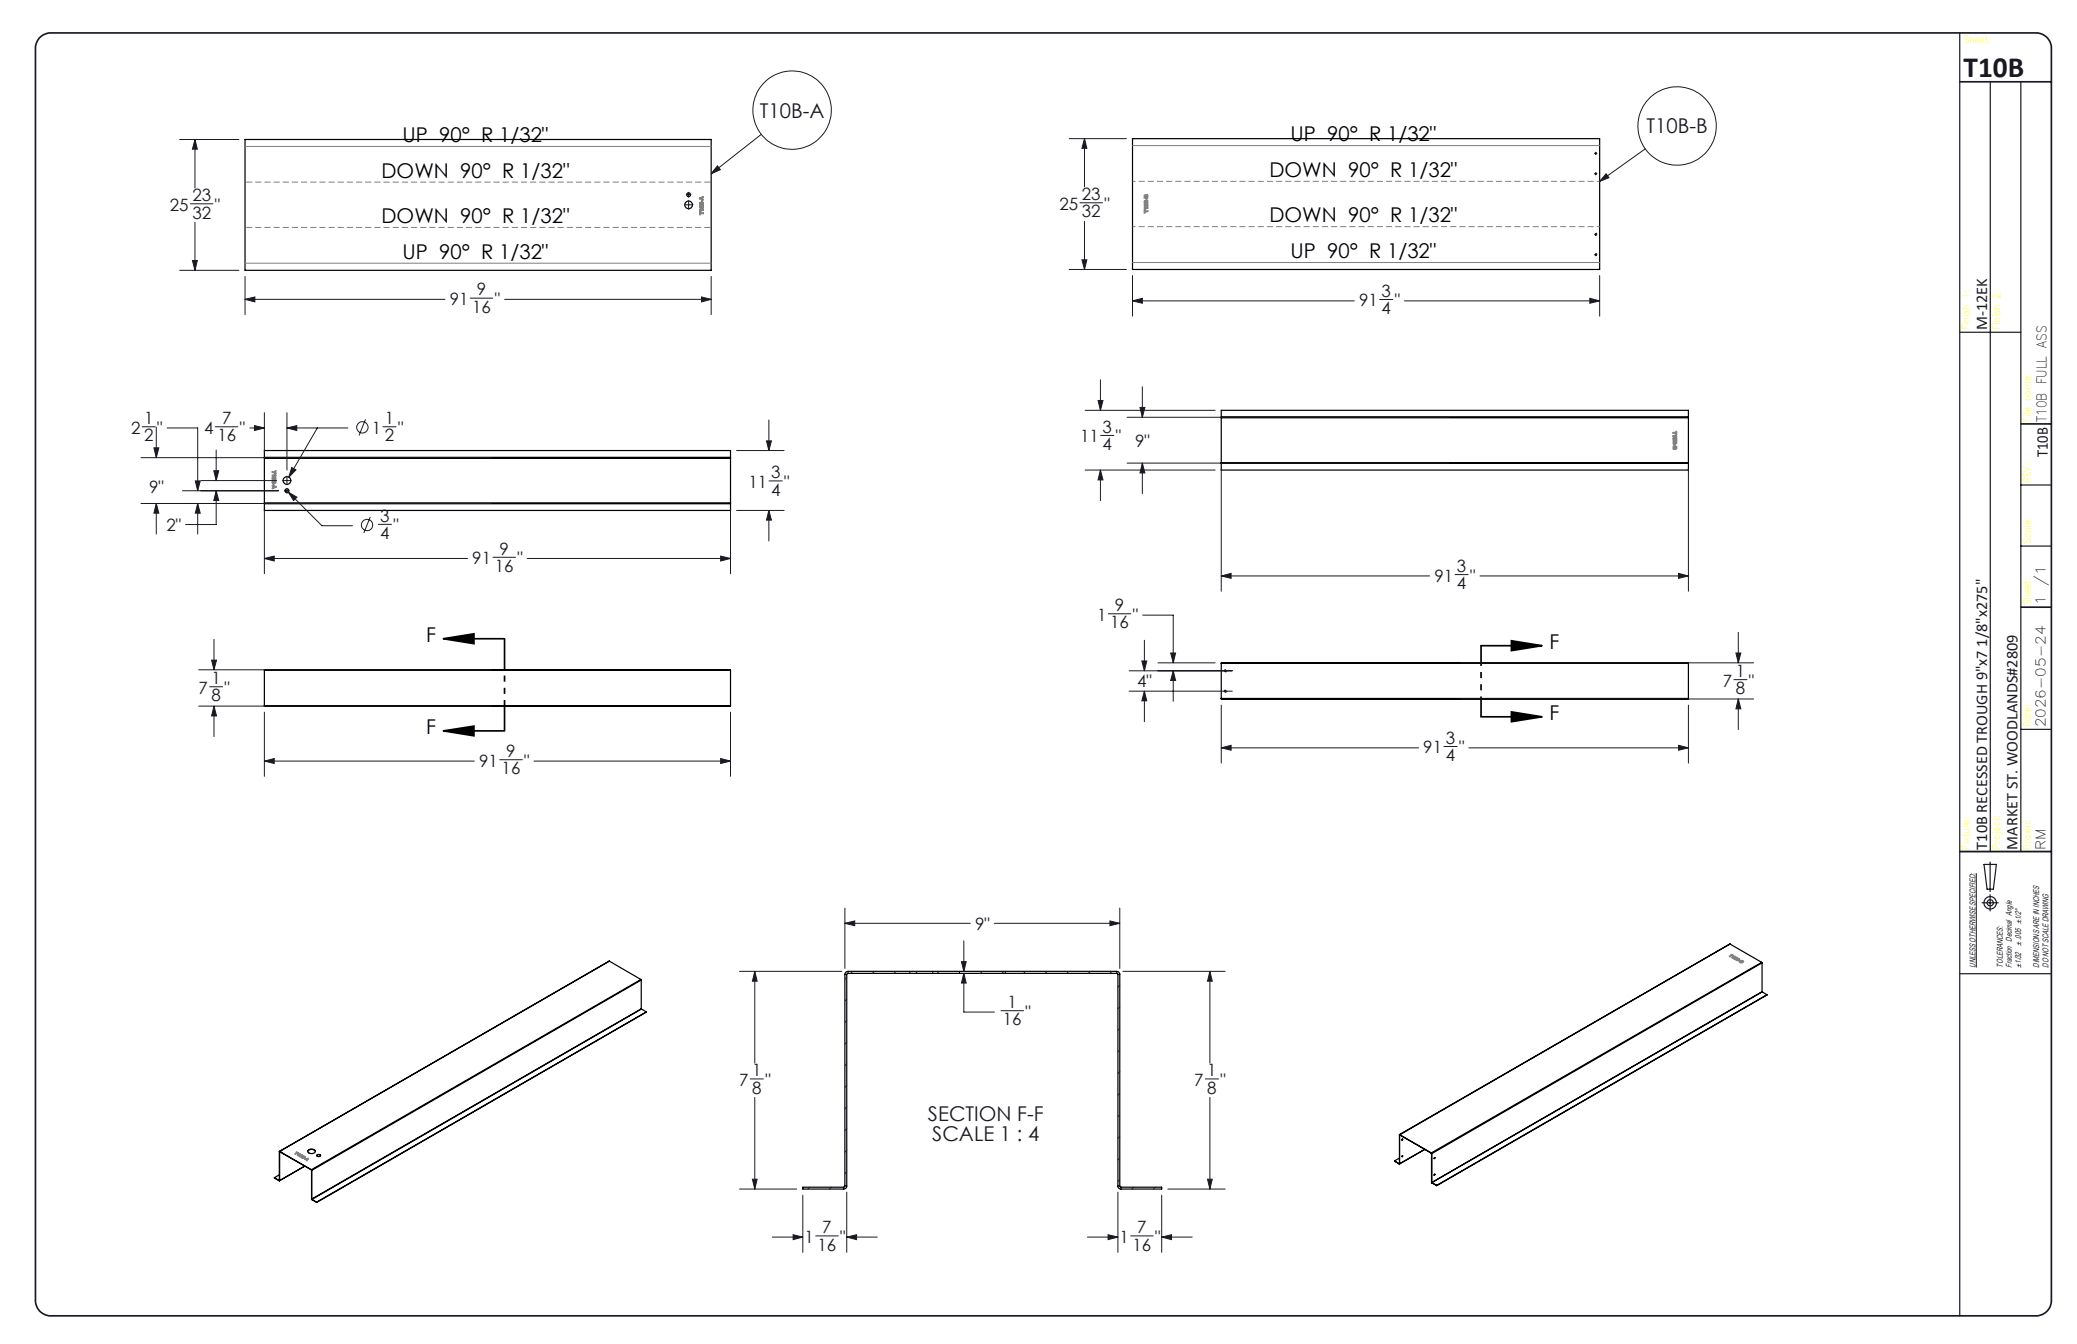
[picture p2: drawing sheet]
<svg xmlns="http://www.w3.org/2000/svg" width="432mm" height="279mm" viewBox="0 0 432 279" stroke-linecap="round" stroke-linejoin="round" font-family="sans-serif">
<g fill="none" stroke="#191924" stroke-width=".21">
<path d="M37.4 29h12.3M40.5 29l.5 2h-1zM40.5 29v10.1M143.2 40v.3M149.2 34.5l.6 .8-2 .8zM158.3 27.9l-10.5 8.2M222.3 28.8h11.9M225.5 28.8l.5 2h-1.1zM225.5 28.8v10M331.5 31.9h.1M331.5 36.1h.1M331.6 31.9h.3"/>
<path d="M331.6 36.1h.3M331.8 31.6v.1M331.8 31.8v.2M331.8 32.1h.1M331.8 35.9h.1M331.8 36v.2M331.8 36.3v.1M332 31.9h.1M332 36.1h.1M333.9 36.1l.6 .8-1.9 .8zM342.1 30.9l-9.5 6.8M37.4 56.2h12.3"/>
<path d="M39.6 42.4h4.7M40 54.2h1l-.5 2zM40.5 46.2v10M50.9 57.5v7.9M142.3 42.6h.6M142.7 40.5h.2M143.1 40.5h.2M143.1 42.6h.2M143.2 40.4v.2M143.2 40.7v.3M143.2 41.7v.7M143.2 42.5v.2"/>
<path d="M143.2 42.8v.7M143.4 40.5h.3M143.4 42.6h.7M147.8 57.5v7.9M222.3 56h11.9M224.5 42.2h4.7M224.9 54h1.1l-.5 2zM225.5 46v10M235.4 57.3v8.4M331.5 53h.1M331.5 48.7h.1M331.6 53h.3"/>
<path d="M331.6 48.7h.3M331.8 52.7h.1M331.8 48.5h.1M331.8 48.6v.2M331.8 48.9v.1M331.8 52.8v.3M331.8 53.2h.1M332 53h.1M332 48.7h.1M332.6 57.3v8.4M50.9 62.2l2.1-.5v1.1zM50.9 62.2h41.6"/>
<path d="M97.8 62h4.6M104.9 62.2h42.9M145.8 61.7l2 .5-2 .6zM228.8 79v6.3M235.4 62.5l2.1-.5v1zM235.4 62.5h46.2M286.8 62.3h2.8M292 62.5h40.6M330.5 62l2.1 .5-2.1 .5zM29.3 95.1h72.8M29.6 88.7h2.7M32 93.1h1l-.5 2z"/>
<path d="M32.5 88.8v6.3M34.7 89h6.4v13M40.6 100h1l-.5 2zM41.8 99.9h15.7M44.4 97.9h1.1l-.6 2zM44.8 88.7h4.7M44.9 93.6v6.3M51.9 89h3.1M52.9 88.5l2.1 .5-2.1 .5zM55 85.8v8.1M58.8 99.9h.6M59.5 99.9h.3"/>
<path d="M59.7 89l2-.5v1zM59.7 89h12.6M59.7 85.8v11.9M59.7 99v.7M59.7 99.8v.2M59.9 99.9h.7M60.6 97.2l.9 .5-1.5 1.5zM66 89l-6 10.2M76 87.2l-1.4 3.3M79.6 88.7h2.7M153.1 93.7h9.9M159.3 91.7h1.1l-.6 2z"/>
<path d="M159.8 87.3v6.4M159.9 100h2.7M225.6 97.7h27M225.6 85.3h27M228.3 83.3h1l-.5 2zM228.8 97.7l.5 2.1h-1zM228.8 97.7v6.4M228.8 90.5h2.8M234.3 86.7h66.9M234.3 96.3h66.9M237 84.7h1l-.5 2zM237.5 96.3l.5 2h-1z"/>
<path d="M237.5 80.4v6.3M237.5 96.3v6.3M253.9 97.5v25.4M351 97.5v25.4M29.3 104.7h72.8M32.5 104.7l.5 2h-1zM32.5 104.7v6.3M37.9 102h20M41.1 104.7l.5 2h-1zM41.1 104.7v6.3M44.9 102l.6 2h-1.1zM44.9 102v7h-6.3"/>
<path d="M55 116.1l2-.5v1zM55 105.9v13.4M55 116.1h42.2M59.2 102h.2M59.5 102h.3M59.7 100.1v.7M59.7 101.5v.3M59.7 101.9v.2M59.7 102.2v.3M59.9 102h.2M59.9 102.3l1.8 1.1-.7 .7zM59.9 102.3l7 7h6.4"/>
<path d="M77 107.5l-1.4 3.3M78.6 109h2.8M102.5 115.9h4.7M109.6 116.1h42.3M149.8 115.6l2.1 .5-2.1 .5zM151.9 105.9v13.4M153.1 106.1h9.9M159.8 106.1l.6 2h-1.1zM159.8 106.1v6.4M253.9 119.7l2-.5v1zM253.9 119.7h43.3M302.5 119.5h2.7"/>
<path d="M307.7 119.7h43.3M349 119.2l2 .5-2 .5zM41.3 139.2h60.8M44 137.2h1l-.5 2zM44.5 132.9v6.3M230.4 127.6h4.7M234.7 139.5h21.5M237.4 137.4h1l-.5 2.1zM237.6 127.9h6.3v9.9M237.9 133.1v6.4M240.7 137.8h11.9M243.4 135.7h1l-.5 2.1z"/>
<path d="M243.9 139.5l.5 2h-1zM243.9 139.5v6.3M254.7 139.7h.1M254.7 139.2h.1M254.7 139.3v.3M254.9 139.5h.1M303.7 137.8h60.9M360.9 135.7h1l-.5 2.1zM361.4 131.4v6.4M41.3 146.8h60.8M43.6 142.8h2.7M44.5 146.8l.5 2h-1z"/>
<path d="M44.5 146.8v6.3M55 158.2l2-.5v1zM55 148.1v13.3M55 158.2h43.6M103.9 157.9h4.7M111 158.2h40.9M149.8 157.7l2.1 .5-2.1 .5zM151.9 148.1v13.3M234.7 143.7h21.5M237.9 143.7l.5 2h-1zM237.9 143.7v6.3M253.9 155.5l2-.6v1.1z"/>
<path d="M253.9 146.6v12M253.9 155.5h41M254.7 143.9h.1M254.7 143.4v.1M254.7 143.6v.2M254.9 143.7h.1M300.2 155.2h2.7M303.7 145.3h60.9M305.4 155.5h45.6M349 154.9l2 .6-2 .5zM351 146.6v12M360.5 141.3h2.7"/>
<path d="M361.4 145.3l.5 2.1h-1zM361.4 145.3v6.4M175.6 191.9l2.1-.4v.9zM175.6 188.8v12.5M175.6 191.9h26.1M199.9 199.9h1l-.5 2zM200.4 195.6v6.3M206.7 191.9h26.1M230.8 191.5l2 .4-2 .5zM232.8 188.8v12.5M410.9 181.5v19.6M153.7 201.9h21.3"/>
<path d="M156.9 201.9l.5 2.1h-1zM156.9 201.9v19.1M176 203.2l-.4 .4M176 207.7l-.4 .4M176 212.2l-.4 .3M176 216.6l-.4 .5M177.3 201.9l-.4 .5M181.8 201.9l-.4 .5M186.3 201.9l-.4 .5M190.7 201.9l-.3 .5M195.2 201.9l-.4 .5M200.4 202.4l.5 2h-1z"/>
<path d="M200.4 202.4v8h6.3M204.2 201.9l-.4 .5M208.1 210.1h4.7M208.7 201.9l-.4 .5M213.2 201.9l-.4 .5M217.7 201.9l-.4 .5M222.2 201.9l-.4 .5M226.7 201.9l-.4 .5M231.2 201.9l-.4 .5M232.8 204.8l-.4 .4M232.8 209.3l-.4 .4M232.8 213.8l-.4 .4"/>
<path d="M232.8 218.3l-.4 .4M233.4 201.9h21.3M251.5 201.9l.5 2.1h-1zM251.5 201.9v19.1M156 224.3h2.7M156.9 228.1v19.1M176 221.2l-.4 .3M176 225.6l-.4 .4M176 230.1l-.4 .4M176 234.6l-.4 .4M176 239.1l-.4 .4M232.8 222.7l-.4 .5"/>
<path d="M232.8 227.3l-.4 .3M232.8 231.7l-.4 .4M232.8 236.2l-.4 .4M250.6 224.3h2.7M251.5 228.1v19.1M153.7 247.2h11.9M156.4 245.1h1l-.5 2.1zM160.5 257.2h6.4M164.9 256.7l2 .5-2 .5zM166.9 248.5v11.8M168.3 246.8l-.3 .4M169.6 256.9h4.7"/>
<path d="M172.9 246.8l-.5 .4M176 257.2l2.1-.5v1zM176 243.6l-.4 .4M176 247.8v12.5M176 257.2h6.4M226.1 257.2h6.3M230.4 256.7l2 .5-2 .5zM232.4 247.8v12.5M232.8 240.7l-.4 .4M232.8 245.2l-.4 .4M235.1 256.9h4.6M235.7 246.8l-.4 .4"/>
<path d="M240.2 246.8l-.4 .4M241.5 257.2l2.1-.5v1zM241.5 257.2h6.4M241.5 248.5v11.8M242.8 247.2h11.9M251 245.1h1l-.5 2.1z"/>
<circle cx="164.7" cy="22.9" r="8.1"/>
<circle cx="348.7" cy="26.2" r="8.1"/>
<circle cx="75.3" cy="88.8" r="1.18"/>
<circle cx="76.3" cy="109.1" r="1.19"/>
</g>
<g fill="none" stroke="#191924" stroke-width=".25">
<path d="M407.4 6.8v266.7M413.8 17v160M420.1 17v160M407.4 69.1h12.7M420.1 113.5h6.4M420.1 100.8h6.4M420.1 151.6h6.4M407.4 177h19.1M412.5 179.7h2.5l-.6 5.2h-1.3zM413.7 179.2v6.1M412.1 187.7h3.3M413.7 186v3.4"/>
<path d="M407.4 202.4h19.1"/>
<circle cx="413.7" cy="187.7" r=".66"/>
<circle cx="413.8" cy="187.7" r="1.29"/>
</g>
<path d="M8.2 7.9a3.3 3.3 0 0 1 2.3-1.1h412.8a3.2 3.2 0 0 1 3.2 3.2v260.4a3.2 3.2 0 0 1-3.2 3.1h-412.8a3.2 3.2 0 0 1-3.1-3.1v-260.4a3.2 3.2 0 0 1 .8-2.1zM407.4 17h19.1M420.1 88.1h6.4M420.1 126.2h6.4M407.4 177h19.1" fill="none" stroke="#191924" stroke-width=".35"/>
<g fill="none" stroke="#000" stroke-width=".25">
<path d="M50.9 29h96.9v27.2h-96.9zM235.4 28.8h97.2v27.2h-97.2zM55 95.1v.1M55 95.1h.1M55 95.1v-1.4h96.9v1.4M55 95.2v9.4M55 95.2h96.9M55 95.1h96.9M151.9 95.1v.1M151.9 95.1h.1M151.9 95.2v9.4M253.9 86.7v.2"/>
<path d="M253.9 96.2v.1M253.9 86.7h.1M253.9 96.3h.1M253.9 86.7v-1.4h97.1v1.4M253.9 96.3v1.4h97.1v-1.4M253.9 86.9v9.3M253.9 86.9h97.1M253.9 86.7h97.1M253.9 96.2h97.1M253.9 96.3h97.1M351 86.7v.2M351 96.2v.1"/>
<path d="M351 86.7h.1M351 96.3h.1M351 86.9v9.3M55 104.6v.1M55 104.7h.1M55 104.7v1.4h96.9v-1.4M55 104.6h96.9M55 104.7h96.9M151.9 104.6v.1M151.9 104.7h.1M55 139.3v-.1h96.9v.1M55 139.3v7.5h96.9v-7.5"/>
<path d="M55 139.3h96.9M253.9 137.9v-.1h97.1v.1M253.9 137.9v7.3M253.9 137.9h97.1M351 137.9v7.3M55 146.7h96.9zM253.9 145.2v.1M253.9 145.3h97.1M253.9 145.2h97.1M351 145.2v.1M126.6 199.8h.1M126.7 199.8l-68.6 39.6"/>
<path d="M126.7 199.8l6.5 3.8M359.7 196.3l-68.8 39.6M359.7 196.3l-68.7 39.6M359.7 196.3l6.6 3.8M133.2 203.6l.1 .1M133.2 203.6l-68.5 39.6M133.3 209.7v.1M133.3 203.7l-68.5 39.6M133.3 203.7v6M133.3 209.7l-68.5 39.6M133.3 209.8l-68.5 39.5M133.3 209.8l1.1 .6"/>
<path d="M134.4 210.4l-68.6 39.5M134.4 210.4l-68.6 39.6M175.8 202.1l.5-.2h55.9a.66 .66 0 0 1 .6 .7v44l.2 .2h8.5v.4h-8.5a.6 .6 0 0 1-.6-.6v-44.1l-.2-.1h-56.1l-.1 .1v44.1a.6 .6 0 0 1-.6 .6h-8.5v-.4h8.5l.2-.2v-44.1zM366.3 200.1v.1M366.3 200.1l-68.7 39.6M366.3 206.2h.1M366.3 200.2l-68.6 39.6M366.3 200.2v6M366.3 206.2l-68.6 39.6M366.4 206.2l-68.7 39.7M366.4 206.2l.9 .6M367.3 206.8l-68.6 39.6"/>
<path d="M367.3 206.8l-68.6 39.7M58.1 239.4h.1M58.1 239.4l-.1 6.1M58.1 239.4l6.6 3.8M58.1 239.4v6M64 239.4a.92 .92 0 0 1 1.5 0M64 239.1a.93 .93 0 0 1 1.5 .3 .88 .88 0 0 1-1.5-.1zM290.9 235.9l.1 .1M290.9 235.9l.1 6M291 235.9h-.1M291 235.9v.1M291 235.9l6.6 3.8"/>
<path d="M291 235.9h.1M291.5 236.8h.1l-.1 .2zM291.6 236.8l-.1 .2M296.2 238.9l-5.2 3M296.2 238.9l-5.3 3.1M297.6 239.7v.1M297.6 239.7l.1 .1M297.6 239.7h.1M297.6 239.8h.1M297.6 239.8v6M297.7 239.8v6.1M57 244.8l1 .6"/>
<path d="M57 244.8l1 .7M58 245.4h.1M58.1 245.4h.1M58.1 244.2l-1.1 .6M58.1 245.4l-.1 .1M63.3 242.4l-5.2 3M63.4 242.4l-5.3 3.1M64.7 243.2l.1 .1M64.7 243.2h.1M64.8 249.2v.2M64.8 243.3v5.9M64.8 243.3h.1"/>
<path d="M64.8 249.2v.1M64.8 249.3h.1M64.8 243.3v6M64.8 249.3l1 .6M64.8 249.4l1 .6M64.8 249.3v.1M65.8 249.9v.1M65.9 240.2a.46 .46 0 0 1 .7 0M65.9 240.1a.33 .33 0 0 1 .5-.1 .33 .33 0 0 1 .1 .4h-.5l-.1-.1zM289.9 241.3l1 .6M289.9 241.3l1 .7M290.9 241.9v.1"/>
<path d="M290.9 241.9h.1M290.9 240.8l-1 .5M291 241.9l-.1 .1M291.5 240.3h.1l-.1 .2zM291.5 240.4v.1M291.6 240.2l-.1 .2M297.6 245.8l.1 .1M297.6 245.8h.1M297.7 245.8v.1M297.7 245.9l1 .5M297.7 245.9l1 .6M298.1 244.2l.2-.1-.1 .2z"/>
<path d="M298.1 240.7l.2-.1-.1 .3zM298.3 240.6l-.2 .2M298.3 244.1l-.2 .2M298.7 246.4v.1"/>
<circle cx="331.8" cy="36.1" r=".12"/>
<circle cx="331.8" cy="31.9" r=".12"/>
<circle cx="143.2" cy="40.5" r=".39"/>
<circle cx="143.2" cy="42.6" r=".8"/>
<circle cx="331.8" cy="53" r=".13"/>
<circle cx="331.8" cy="48.7" r=".13"/>
<circle cx="59.7" cy="99.9" r=".79"/>
<circle cx="59.7" cy="102" r=".39"/>
<circle cx="254.7" cy="139.4" r=".13"/>
<circle cx="254.7" cy="143.7" r=".13"/>
</g>
<path d="M175.7 202.6h.4M176.3 202.3v-.4M189.2 201.9v.4M193.9 202.3v-.4M199.5 201.9v.4M209 202.3v-.4M232.2 201.9v.4M232.4 202.6h.4M175.4 246.8v.4M175.7 246.5h.4M232.8 246.5h-.4M233.1 246.8v.4" fill="none" stroke="#000" stroke-width=".21" stroke-dasharray="1.3 .6" stroke-linecap="butt"/>
<path d="M92.2 132.8l6.3-1v2zM92.2 132.8h12.7M307.9 134.2h12.7M314.2 133.2l6.4 1-6.4 1.1zM92.2 151.9l6.3-.9v2zM92.2 151.9h12.7M307.9 149h12.7M314.2 148l6.4 1-6.4 1z" fill="none" stroke="#000" stroke-width=".35"/>
<g fill="none" stroke="#808080" stroke-width=".25">
<path d="M145.5 41.2l.7-.3-.2 .5 .2 .2-.6-.2zM145.5 44l.1 .2h.6v.2h-.6l-.1 .3zM145.5 43.6l.7-.1v.2h-.5l.1 .2h-.1zM145.5 42.2l.6-.1 .1 .5-.7 .1zM145.5 42.9l.3-.1a.31 .31 0 0 1 .4 .4 .31 .31 0 0 1-.5 .1l-.2-.1zM145.6 43h.1a.17 .17 0 0 1 .3-.1 .17 .17 0 0 1 0 .2h-.4zM145.6 42.3h.2v.2h-.2zM145.6 41.2h.3v.1zM145.9 41.7h.1l-.1 .3zM145.9 42.2l.2 .1v.2h-.2zM237.9 43.6h.1v.3l.7 .1h-.7l-.1 .3zM237.9 43.2l.8 .1h-.6v.3z"/>
<path d="M237.9 42.5l.5-.1a.31 .31 0 0 1 .1 .5 .31 .31 0 0 1-.4 0l-.2-.1zM237.9 41.7l.3 .1 .3-.1 .1 .6h-.7zM237.9 40.6l.3 .1 .3-.2 .1 .6-.7 .1zM238 42.6h.4a.22 .22 0 0 1-.1 .2 .22 .22 0 0 1-.2 0zM238.1 41.8l.1 .3h-.2zM238.1 40.7l.1 .3h-.2zM238.3 41.8h.2v.3h-.2zM238.3 41.2l.1 .4zM238.3 40.7l.2 .3h-.2zM56.6 98.1h.6l.1-.3 .1 .6-.1 .1-.1-.3h-.5zM56.6 98.8h.5l-.1-.2h.1l.3 .3-.7 .1zM56.6 99.9l.7-.1v.5l-.6 .1z"/>
<path d="M56.7 99.2l.6 .1a.34 .34 0 0 1-.4 .4 .34 .34 0 0 1-.2-.5zM56.7 100h.2v.3l-.2-.1zM56.8 99.3h.3a.22 .22 0 0 1-.1 .3 .22 .22 0 0 1-.2-.1zM57 100h.2l-.1 .3zM347.8 90l.6-.1 .1-.2 .1 .6h-.2v-.2zM347.8 91.1l.6-.1 .2 .4-.6 .1zM347.8 92.8h.8v.4l-.2 .2-.2-.1a.21 .21 0 0 1-.3 .1 .21 .21 0 0 1-.1-.3zM347.9 90.6h.4l.1-.2 .2 .3-.7 .1zM347.9 91.7h.6v.5l-.6 .1zM347.9 91.2h.2a.16 .16 0 0 1 .2-.1 .16 .16 0 0 1 0 .3zM348 91.8h.2l-.1 .3h-.1zM348 92.9h.2l-.1 .3z"/>
<path d="M348.1 92.4h.1v.3zM348.3 91.8h.1v.3zM348.3 92.9h.1v.3zM56.6 100.9l.7 .2 .1 .2-.7 .3 .1-.5zM56.8 100.5l.1 .4zM56.9 101.1l.3 .1-.3 .1zM359.9 198.4l.5 .3-.3-.1-.5 .2 .4-.3zM360.3 198.8l.4 .1-.5 .2 .2-.2zM360.5 199.2l.3-.2a.22 .22 0 0 1 .3 0 .22 .22 0 0 1 0 .3 .22 .22 0 0 1-.3 .1h-.3zM360.6 199.2l.4-.1-.3 .2zM360.9 199.5l.4-.3 .4 .2-.3 .3zM361 199.5l.2-.1 .1 .2z"/>
<path d="M361.2 199.4l.3 .1zM361.5 199.7l.2 .1zM361.6 199.9l.5-.2 .4 .2-.4 .3zM361.8 200l.1-.1 .2 .1zM362.1 199.8l.2 .1zM61.6 239.5l.5 .2h-.3l-.4 .2 .3-.3zM62 239.9h.4l-.5 .3 .3-.3zM62.2 240.2l.3-.1a.2 .2 0 0 1 .3 0 .2 .2 0 0 1-.1 .3h-.5zM62.3 240.3l.4-.1-.3 .2zM62.6 240.5l.4-.2 .4 .2-.3 .3zM62.8 240.6l.1-.1 .1 .2zM63 240.5h.3z"/>
<path d="M63.2 240.7l.3 .1zM63.3 241l.8-.2-.2 .5zM63.7 241l.3-.1z"/>
</g>
<path d="M104.9 132.8v19.1" fill="none" stroke="#000" stroke-width=".35" stroke-dasharray="6.3 1.3 1.3 1.3 1.3 1.3" stroke-dashoffset="-.1" stroke-linecap="butt"/>
<path d="M307.9 149v-14.8" fill="none" stroke="#000" stroke-width=".35" stroke-dasharray="6.3 1.3 1.3 1.3 1.3 1.3" stroke-dashoffset="2.1" stroke-linecap="butt"/>
<path d="M51 37.9h96.9M147.9 47.3h-96.9" fill="none" stroke="#808080" stroke-width=".21" stroke-dasharray="1.3 .6" stroke-dashoffset="-.2" stroke-linecap="butt"/>
<path d="M235.5 37.7h97.1M332.6 47.1h-97.1" fill="none" stroke="#808080" stroke-width=".21" stroke-dasharray="1.3 .6" stroke-dashoffset=".7" stroke-linecap="butt"/>
<path d="M50.9 30.4h96.9M235.4 30.3h97.2M50.9 54.7h96.9M235.4 54.6h97.2" fill="none" stroke="#808080" stroke-width=".21"/>
<path d="M92.2 132.8l6.3-1v2zM92.2 151.9l6.3-.9v2zM314.2 148l6.4 1-6.4 1zM314.2 133.2l6.4 1-6.4 1.1z" fill="#000"/>
<g fill="#191924">
<path d="M44 137.2h1l-.5 2zM44.5 146.8l.5 2h-1zM149.8 157.7l2.1 .5-2.1 .5zM55 158.2l2-.5v1zM32 93.1h1l-.5 2zM32.5 104.7l.5 2h-1zM149.8 115.6l2.1 .5-2.1 .5zM55 116.1l2-.5v1zM40.6 100h1l-.5 2zM41.1 104.7l.5 2h-1zM44.4 97.9h1.1l-.6 2zM44.9 102l.6 2h-1.1zM52.9 88.5l2.1 .5-2.1 .5zM59.7 89l2-.5v1zM59.9 102.3l1.1 1.8 .7-.7zM60.6 97.2l-.6 2 1.5-1.5zM159.8 106.1l.6 2h-1.1zM159.3 91.7h1.1l-.6 2zM237 84.7h1l-.5 2zM237.5 96.3l.5 2h-1zM349 119.2l2 .5-2 .5zM253.9 119.7l2-.5v1zM228.8 97.7l.5 2.1h-1zM228.3 83.3h1l-.5 2z"/>
<path d="M330.5 62l2.1 .5-2.1 .5zM235.4 62.5l2.1-.5v1zM224.9 54h1.1l-.5 2zM225.5 28.8l.5 2h-1.1z"/>
<path d="M149.2 34.5l.6 .8-2 .8zM333.9 36.1l.6 .8-1.9 .8z"/>
<path d="M361.4 145.3l.5 2.1h-1zM360.9 135.7h1l-.5 2.1zM237.4 137.4h1l-.5 2.1zM237.9 143.7l.5 2h-1zM243.9 139.5l.5 2h-1zM243.4 135.7h1l-.5 2.1zM253.9 155.5l2-.6v1.1zM349 154.9l2 .6-2 .5zM164.9 256.7l2 .5-2 .5zM176 257.2l2.1-.5v1zM156.4 245.1h1l-.5 2.1zM156.9 201.9l.5 2.1h-1zM175.6 191.9l2.1-.4v.9zM230.8 191.5l2 .4-2 .5zM251.5 201.9l.5 2.1h-1zM251 245.1h1l-.5 2.1zM230.4 256.7l2 .5-2 .5zM241.5 257.2l2.1-.5v1zM200.4 202.4l.5 2h-1zM199.9 199.9h1l-.5 2zM145.8 61.7l2 .5-2 .6zM50.9 62.2l2.1-.5v1.1zM40 54.2h1l-.5 2zM40.5 29l.5 2h-1z"/>
</g>
<text font-size="6.1" fill="#191924" x="408.2" y="16.1">T10B</text>
<g font-size="4.2">
<text x="83.7" y="29.5">UP 90° R 1/32&quot;</text>
<text x="268.3" y="29.4">UP 90° R 1/32&quot;</text>
<text x="79.3" y="36.9">DOWN 90° R 1/32&quot;</text>
<text x="263.9" y="36.8">DOWN 90° R 1/32&quot;</text>
<text x="79.3" y="46.3">DOWN 90° R 1/32&quot;</text>
<text x="263.9" y="46.2">DOWN 90° R 1/32&quot;</text>
<text x="83.7" y="53.8">UP 90° R 1/32&quot;</text>
<text x="268.3" y="53.6">UP 90° R 1/32&quot;</text>
<text x="88.6" y="133.4">F</text>
<text x="322.2" y="134.9">F</text>
<text x="322.2" y="149.7">F</text>
<text x="88.6" y="152.6">F</text>
</g>
<g font-size="4.2" fill="#191924">
<text x="158" y="24.4">T10B-A</text>
<text x="342.3" y="27.7">T10B-B</text>
<text x="192.9" y="233.1">SECTION F-F</text>
<text x="193.8" y="237.3">SCALE 1 : 4</text>
</g>
<g font-size="3.5" fill="#191924">
<text x="40" y="41.8">23</text>
<text x="224.9" y="41.6">23</text>
<text x="35.3" y="43.8">25</text>
<text x="40" y="45.4">32</text>
<text x="44.7" y="43.8">&quot;</text>
<text x="220.2" y="43.6">25</text>
<text x="224.9" y="45.2">32</text>
<text x="229.6" y="43.6">&quot;</text>
<text x="93.5" y="63.4">91</text>
<text x="98.2" y="65">16</text>
<text x="99.2" y="61.4">9</text>
<text x="102.9" y="63.4">&quot;</text>
<text x="282.5" y="63.7">91</text>
<text x="287.2" y="61.7">3</text>
<text x="287.2" y="65.3">4</text>
<text x="290" y="63.7">&quot;</text>
<text x="30" y="88.2">1</text>
<text x="46.2" y="88.2">7</text>
<text x="80" y="88.2">1</text>
<text x="229.2" y="90">3</text>
<text x="27.2" y="90.2">2</text>
<text x="30" y="91.8">2</text>
<text x="32.7" y="90.2">&quot;</text>
<text x="42.5" y="90.2">4</text>
<text x="45.2" y="91.8">16</text>
<text x="49.9" y="90.2">&quot;</text>
<text x="77.3" y="90.2">1</text>
<text x="80" y="91.8">2</text>
<text x="82.8" y="90.2">&quot;</text>
<text x="224.5" y="92">11</text>
<text x="229.2" y="93.6">4</text>
<text x="232" y="92">&quot;</text>
<text x="236" y="92.8">9&quot;</text>
<text x="155.6" y="101.4">11</text>
<text x="160.3" y="99.4">3</text>
<text x="163" y="101.4">&quot;</text>
<text x="31" y="102.6">9&quot;</text>
<text x="160.3" y="103">4</text>
<text x="34.6" y="110.4">2&quot;</text>
<text x="79" y="108.5">3</text>
<text x="79" y="112.1">4</text>
<text x="81.8" y="110.5">&quot;</text>
<text x="98.2" y="117.3">91</text>
<text x="102.9" y="118.9">16</text>
<text x="103.9" y="115.3">9</text>
<text x="107.6" y="117.3">&quot;</text>
<text x="302.9" y="118.9">3</text>
<text x="298.2" y="120.9">91</text>
<text x="302.9" y="122.5">4</text>
<text x="305.6" y="120.9">&quot;</text>
<text x="228.1" y="129">1</text>
<text x="230.8" y="130.7">16</text>
<text x="231.8" y="127">9</text>
<text x="235.5" y="129">&quot;</text>
<text x="44" y="142.2">1</text>
<text x="236.4" y="142.9">4&quot;</text>
<text x="358.1" y="142.7">7</text>
<text x="360.9" y="140.7">1</text>
<text x="363.6" y="142.7">&quot;</text>
<text x="41.2" y="144.2">7</text>
<text x="44" y="145.8">8</text>
<text x="46.7" y="144.2">&quot;</text>
<text x="360.9" y="144.3">8</text>
<text x="300.6" y="154.6">3</text>
<text x="99.6" y="159.4">91</text>
<text x="104.3" y="161">16</text>
<text x="105.3" y="157.4">9</text>
<text x="109" y="159.4">&quot;</text>
<text x="295.9" y="156.6">91</text>
<text x="300.6" y="158.2">4</text>
<text x="303.3" y="156.6">&quot;</text>
<text x="202.7" y="193.3">9&quot;</text>
<text x="209.5" y="209.6">1</text>
<text x="208.5" y="213.2">16</text>
<text x="213.2" y="211.6">&quot;</text>
<text x="153.7" y="225.7">7</text>
<text x="156.4" y="223.7">1</text>
<text x="156.4" y="227.3">8</text>
<text x="159.1" y="225.7">&quot;</text>
<text x="248.3" y="225.7">7</text>
<text x="251" y="223.7">1</text>
<text x="251" y="227.3">8</text>
<text x="253.7" y="225.7">&quot;</text>
<text x="171" y="256.4">7</text>
<text x="236.4" y="256.4">7</text>
<text x="167.2" y="258.4">1</text>
<text x="170" y="260">16</text>
<text x="174.7" y="258.4">&quot;</text>
<text x="232.7" y="258.4">1</text>
<text x="235.5" y="260">16</text>
<text x="240.1" y="258.4">&quot;</text>
</g>
<g font-size="3.4" fill="#191924">
<text x="413.1" y="68.7" transform="rotate(-90 413.1 68.7)">M-12EK</text>
<text x="425.7" y="95.1" transform="rotate(-90 425.7 95.1)">T10B</text>
<text x="413.1" y="176.6" transform="rotate(-90 413.1 176.6)">T10B RECESSED TROUGH 9&quot;x7 1/8&quot;x275&quot;</text>
<text x="419.4" y="176.6" transform="rotate(-90 419.4 176.6)">MARKET ST. WOODLANDS#2809</text>
</g>
<g font-size="2.8" fill="#191924">
<text x="425.5" y="87.7" transform="rotate(-90 425.5 87.7)">T10B FULL ASS</text>
<text x="425.2" y="125.8" transform="rotate(-90 425.2 125.8)">1</text>
<text x="425.2" y="121.7" transform="rotate(-90 425.2 121.7)">/1</text>
<text x="425.2" y="151.2" transform="rotate(-90 425.2 151.2)">2026-05-24</text>
<text x="425.2" y="176.6" transform="rotate(-90 425.2 176.6)">RM</text>
</g>
<g font-size="2.1" fill="#ff0">
<text x="408.2" y="8.9">Sheet:</text>
<text x="409.5" y="68.7" transform="rotate(-90 409.5 68.7)">Finish 1:</text>
<text x="415.8" y="68.7" transform="rotate(-90 415.8 68.7)">Finish 2:</text>
<text x="422.2" y="87.7" transform="rotate(-90 422.2 87.7)">File name:</text>
<text x="422.2" y="100.4" transform="rotate(-90 422.2 100.4)">REV.:</text>
<text x="422.2" y="113.1" transform="rotate(-90 422.2 113.1)">Scale:</text>
<text x="422.2" y="125.8" transform="rotate(-90 422.2 125.8)">Sheet:</text>
<text x="422.2" y="151.2" transform="rotate(-90 422.2 151.2)">Date:</text>
<text x="409.5" y="176.6" transform="rotate(-90 409.5 176.6)">Fixture:</text>
<text x="415.8" y="176.6" transform="rotate(-90 415.8 176.6)">Project:</text>
<text x="422.2" y="176.6" transform="rotate(-90 422.2 176.6)">Drawn:</text>
</g>
<g font-size="1.7" fill="#191924">
<text x="420.2" y="196.6" transform="rotate(-90 420.2 196.6)">± .005 ±1/2°</text>
<text x="410.7" y="201.1" transform="rotate(-90 410.7 201.1)">UNLESS OTHERWISE SPECIFIED:</text>
<text x="416.4" y="201.1" transform="rotate(-90 416.4 201.1)">TOLERANCES:</text>
<text x="418.3" y="201.1" transform="rotate(-90 418.3 201.1)">Fraction Decimal Angle</text>
<text x="420.2" y="201.1" transform="rotate(-90 420.2 201.1)">±1/32</text>
<text x="424" y="201.1" transform="rotate(-90 424 201.1)">DIMENSIONS ARE IN INCHES</text>
<text x="425.9" y="201.1" transform="rotate(-90 425.9 201.1)">DO NOT SCALE DRAWING</text>
</g>
</svg>
